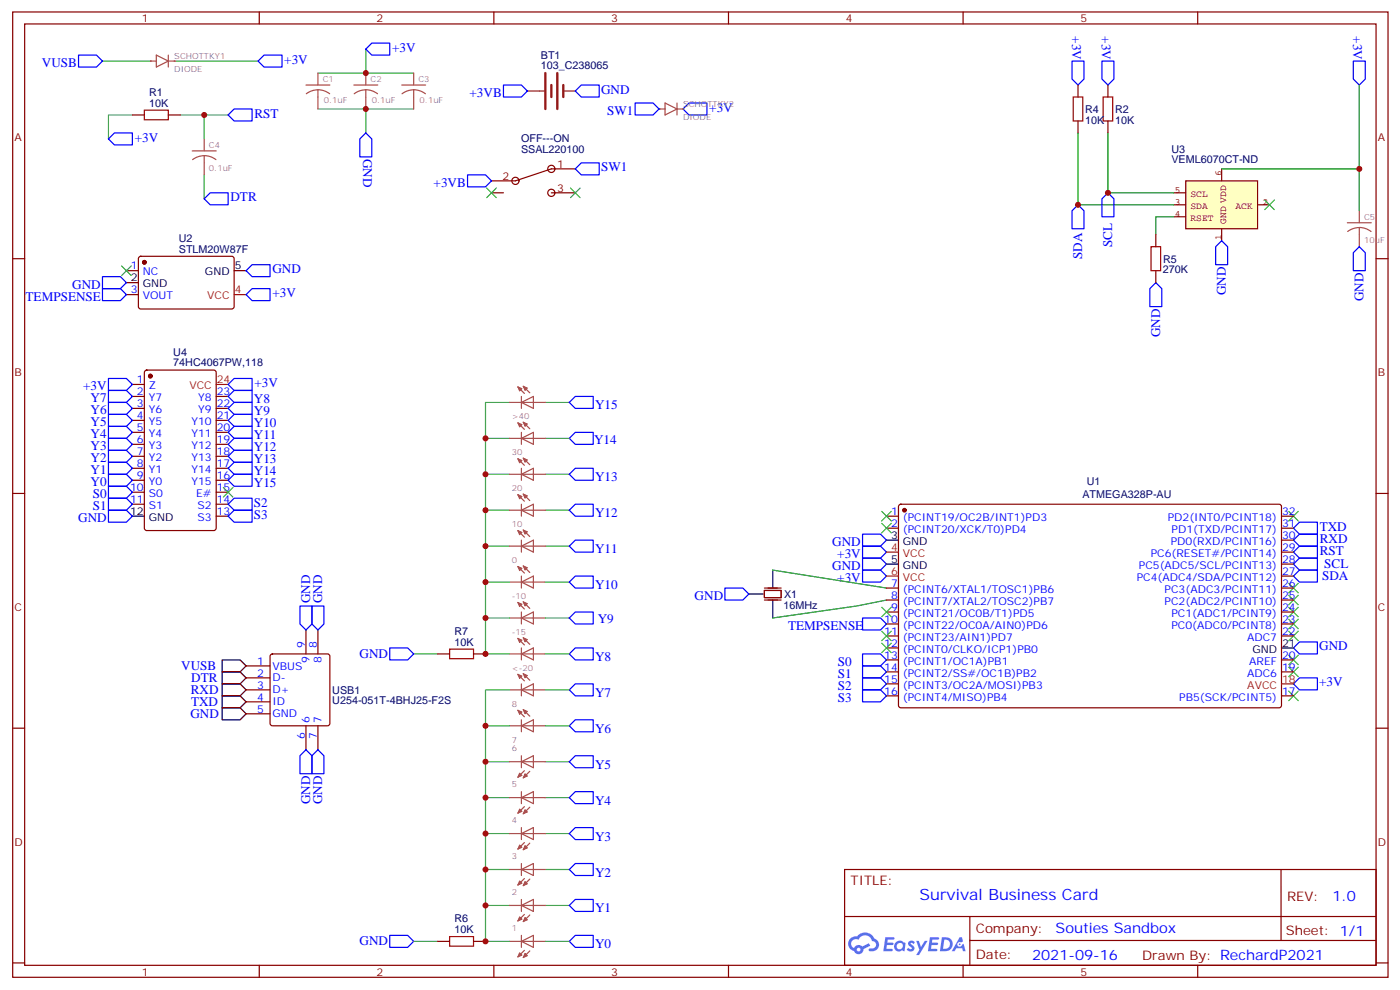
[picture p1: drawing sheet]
<svg xmlns="http://www.w3.org/2000/svg" width="413mm" height="292mm" viewBox="0 0 413 292" stroke-linecap="round" stroke-linejoin="round" font-family="sans-serif">
<g fill="none" stroke="#870000" stroke-width=".35">
<path d="M3.7 3.5h405.4v284.4h-405.4zM7.3 7.1h398.3v277.2h-398.3zM76.4 3.5v3.6M145.6 3.5v3.6M214.7 3.5v3.6M283.8 3.5v3.6M353 3.5v3.6M3.7 76.2h3.6M405.6 76.2h3.5M3.7 145.3h3.6M405.6 145.3h3.5M3.7 214.5h3.6"/>
<path d="M405.6 214.5h3.5M248.9 256.1h156.7v28.2h-156.7zM377.5 256.1l.1 20.9M249 270h156.4M285.8 277h119.6M285.8 270v14.1M3.7 283.6h3.6M76.4 284.3v3.6M145.6 284.3v3.6M214.7 284.3v3.6M283.8 284.3v3.6M353 284.3v3.6"/>
<path d="M405.6 283.6h3.5"/>
</g>
<g fill="#5487ff">
<path d="M267.9 277.3a1.22 1.22 0 0 1 1.7 .3l-.4 .5a.47 .47 0 0 0-.3-.4 .47 .47 0 0 0-.5 .2l.2 .3a1.14 1.14 0 0 1 .7 1.7 1.14 1.14 0 0 1-1.9 0l-.2-.2 .5-.5 .7 .4a.29 .29 0 0 0 .4-.3 .29 .29 0 0 0-.3-.3 1.04 1.04 0 0 1-.6-1.7z"/>
<path d="M260.9 276h2.4l.3 .2-.1 .5-1.9 .1-.1 .8h1.5l.4 .4-.4 .4h-1.6l-.2 1.1h1.8l.1 .3-.1 .3-2.7 .1z"/>
<path d="M274.1 276h2.3l.3 .2-.1 .5-1.8 .1-.1 .8h1.5l.3 .4-.4 .4h-1.5l-.2 1.1h1.7l.2 .3-.2 .3-2.6 .1z"/>
<path d="M282.8 276.1h.7l.3 1.2-.6 .3a.69 .69 0 0 0-1 .3 .69 .69 0 0 0 .5 1 .69 .69 0 0 0 .8-.7l.5-.2 .6 2.2h-.8l-.2-.9h-1.8l-.4 .9h-.9z"/>
<path d="M270 277.1h.8l.6 1.8 1.1-1.8h.9l-2.5 4.2h-.9l.9-1.5z"/>
<path d="M277.6 276.1l-.6 4.1h1.4a2.11 2.11 0 0 0 2.4-2.1 2.11 2.11 0 0 0-2.5-2zM278.3 276.8a1.39 1.39 0 0 1 1.7 1.4 1.39 1.39 0 0 1-1.8 1.3h-.3z"/>
<path d="M263.9 277.7a1.54 1.54 0 0 0-.1 2.1 1.54 1.54 0 0 0 2.2 .2l.6 .2 .3-2.3-.2-.2-.4-.1a1.49 1.49 0 0 0-2.4 .1zM264.2 278.7a.94 .94 0 0 1 1.8 0 .94 .94 0 0 1-1.8 0z"/>
<path d="M250.6 276.4a2.18 2.18 0 0 0 1.1 3.7 1.44 1.44 0 0 0 1.6 1 1.44 1.44 0 0 0 1.2-1.5l2-1-.4-.8-2 1a1.47 1.47 0 0 0-2.4 .4 1.39 1.39 0 0 1-.7-1.9 1.39 1.39 0 0 1 2-.5 2.12 2.12 0 0 1 2.2-1.3 2.12 2.12 0 0 1 1.9 1.7 1.14 1.14 0 0 1 1.1 1.4 1.14 1.14 0 0 1-1.7 .8 .43 .43 0 0 0-.5 .3 .43 .43 0 0 0 .4 .5 1.98 1.98 0 0 0 2.5-1.2 1.98 1.98 0 0 0-1.2-2.5 3.1 3.1 0 0 0-5.3-.7l-.8 .1zM252.5 279.7a.55 .55 0 0 1 1.1 0 .55 .55 0 0 1-1.1 0z"/>
<circle cx="282.8" cy="278.1" r=".26"/>
</g>
<path d="M30.2 18h14.1M51.4 18h24.7M107.8 14.5v7M39 33.9h-7v7M53.1 33.9h7.1M67.2 33.9h-7v7M93.7 21.5h28.2M93.7 32.1h14.1M121.9 32.1h-14.1v7.1M60.2 51.5v7.1" fill="none" stroke="#4aa64a" stroke-width=".35"/>
<path d="M46.1 16.2l3.5 1.8-3.5 1.8zM49.6 16.2v3.6M90.2 25h7M93.7 26.4l1.8 .3 1.7 .9M93.7 26.5l-1.8 .3-1.6 .8M93.7 21.5v3.5M93.7 26.5v5.6M56.7 44.4h7M60.2 45.8l1.8 .3 1.6 .9M60.2 45.9l-1.8 .3-1.6 .8M60.2 40.9v3.5M60.2 45.9v5.6" fill="none" stroke="#a64a4a" stroke-width=".35"/>
<path d="M109.6 12.7h5.3v3.5h-5.3l-1.8-1.7zM69 32.1h5.3v3.5h-5.3l-1.8-1.7zM32 40.9l1.7-1.7h5.3v3.5h-5.3zM60.2 58.6l1.7-1.8h5.3v3.5h-5.3z" fill="none" stroke="#00f" stroke-width=".35"/>
<g fill="#a64a4a">
<circle cx="44.3" cy="18" r=".18"/>
<circle cx="51.4" cy="18" r=".18"/>
</g>
<path d="M44.3 18h1.8M49.6 18h1.8" fill="none" stroke="#a64a4a" stroke-width=".35"/>
<path d="M23.1 16.2h5.3l1.8 1.8-1.8 1.8h-5.3zM77.8 16.2h5.3v3.6h-5.3l-1.7-1.8zM107.8 39.2l1.8 1.7v5.3h-3.6v-5.3zM148.4 25h5.3l1.7 1.8-1.7 1.8h-5.3zM171.3 25h5.3v3.6h-5.3l-1.8-1.8zM72.5 79.7l1.8-1.7h5.3v3.5h-5.3zM30.2 81.5h5.3l1.8 1.8-1.8 1.7h-5.3zM30.2 85h5.3l1.8 1.8-1.8 1.7h-5.3zM72.5 86.8l1.8-1.8h5.3v3.5h-5.3z" fill="none" stroke="#00f" stroke-width=".35"/>
<circle cx="42.5" cy="77.3" r=".53" fill="#870000" stroke="#870000" stroke-width=".35"/>
<path d="M37.3 79.7h3.5M41 75.7l.5-.2h27.1l.4 .7-.1 14.4-.6 .4h-27.1l-.4-.7v-14.1zM37.3 86.8h3.5" fill="none" stroke="#870000" stroke-width=".35"/>
<path d="M69 79.7h3.5M37.3 83.3h3.5" fill="none" stroke="#000" stroke-width=".35"/>
<path d="M69 86.8h3.5" fill="none" stroke="#f00" stroke-width=".35"/>
<path d="M35.8 78.3l2.9 2.8M38.7 78.3l-2.9 2.8" fill="none" stroke="#3c3" stroke-width=".35"/>
<path d="M160.7 21.5v10.6M162.5 25v3.6M164.3 21.5v10.6M166 25v3.6" fill="none" stroke="#8c2424" stroke-width=".71"/>
<path d="M155.4 26.8h5M166 26.8h3.5" fill="none" stroke="#8c2424" stroke-width=".35"/>
<path d="M349.5 53.3h21.1v14.1h-21.1z" fill="#ffffc2" stroke="#850000" stroke-width=".35"/>
<path d="M345.9 56.8h3.6M360 49.7v3.6M345.9 60.3h3.6M345.9 63.9h3.6M360 67.4v3.5M370.6 60.3h3.6" fill="none" stroke="#850000" stroke-width=".35"/>
<g fill="none" stroke="#a64a4a" stroke-width=".35">
<path d="M196 30.3l3.5 1.8-3.5 1.8zM199.5 30.3v3.6M397.1 65.6h7M397.2 68.2l1.6-.9 1.8-.3v5.7M400.6 67l1.8 .3 1.7 .9M400.6 62.1v3.5M150.1 118.5h10.6M152.6 113.9l2 2M153.7 116.8v3.5M153.7 118.5l3.5-1.7v3.5zM154.2 113.8l1.9 1.9M150.1 139.7h10.6"/>
<path d="M150.1 129.1h10.6M152.6 135.1l2 2M152.6 124.5l2 2M153.7 127.4v3.5M153.7 137.9v3.6M153.7 129.1l3.5-1.7v3.5zM153.7 139.7l3.5-1.8v3.6zM154.2 134.9l1.9 2M154.2 124.4l1.9 1.9M150.1 150.3h10.6M152.6 156.3l2 1.9M152.6 145.7l2 1.9"/>
<path d="M153.7 148.5v3.5M153.7 159.1v3.5M153.7 150.3l3.5-1.8v3.5zM154.2 156.1l1.9 1.9M154.2 145.5l1.9 2M150.1 171.4h10.6M150.1 160.9h10.6M152.6 166.9l2 1.9M152.6 177.4l2 2M153.7 171.4l3.5-1.7v3.5zM153.7 169.7v3.5M153.7 160.9l3.5-1.8v3.5z"/>
<path d="M154.2 166.7l1.9 1.9M154.2 177.3l1.9 1.9M150.1 182h10.6M150.1 192.6h10.6M152.6 188l2 2M152.6 198.6l2 2M153.7 180.3v3.5M153.7 190.9v3.5M153.7 182l3.5-1.7v3.5zM153.7 192.6l3.5-1.7v3.5zM154.2 187.9l1.9 1.9M154.2 198.4l1.9 2"/>
<path d="M150.1 203.2h10.6M150.1 213.8h10.6M152.6 209.2l2 1.9M153.7 201.4v3.6M153.7 212v3.5M153.7 203.2l3.5-1.8v3.6zM153.7 213.8l3.5-1.8v3.5zM154.2 209l1.9 2M150.1 224.4h10.6M150.1 234.9h10.6M153.7 222.6v3.5M153.7 233.2v3.5"/>
<path d="M153.7 224.4l3.5-1.8v3.5zM153.7 234.9l3.5-1.7v3.5zM154.6 227l-2 2M154.6 237.6l-2 1.9M156.1 227.2l-1.9 1.9M156.1 237.8l-1.9 1.9M150.1 245.5h10.6M150.1 256.1h10.6M153.7 243.8v3.5M153.7 254.4v3.5M153.7 245.5l3.5-1.7v3.5zM153.7 256.1l3.5-1.7v3.5z"/>
<path d="M154.6 248.2l-2 1.9M154.6 258.8l-2 1.9M156.1 248.4l-1.9 1.9M156.1 258.9l-1.9 2M150.1 266.7h10.6M150.1 277.3h10.6M153.7 264.9v3.6M153.7 275.5v3.5M153.7 266.7l3.5-1.8v3.6zM153.7 277.3l3.5-1.8v3.5zM154.6 269.3l-2 2M154.6 279.9l-2 2"/>
<path d="M156.1 269.5l-1.9 2M156.1 280.1l-1.9 1.9"/>
</g>
<g fill="none" stroke="#00f" stroke-width=".35">
<path d="M315.9 18h3.6v5.3l-1.8 1.7-1.8-1.7zM324.8 18h3.5v5.3l-1.8 1.7-1.7-1.7zM398.9 18h3.5v5.3l-1.8 1.7-1.7-1.7zM201.3 32.1l1.8-1.8h5.3v3.6h-5.3zM137.8 51.5h5.3l1.8 1.8-1.8 1.7h-5.3zM324.8 58.6l1.7-1.8 1.8 1.8v5.3h-3.5zM317.7 60.3l1.8 1.8v5.3h-3.6v-5.3zM360 70.9l1.8 1.8v5.3h-3.5v-5.3zM400.6 72.7l1.8 1.7v5.3h-3.5v-5.3zM340.6 83.3l1.8 1.7v5.3h-3.5v-5.3zM32 118.5h5.3l1.7 1.8-1.7 1.8h-5.3zM32 115h5.3l1.7 1.8-1.7 1.7h-5.3z"/>
<path d="M67.2 113.2l1.8-1.7h5.3v3.5h-5.3zM67.2 116.8l1.8-1.8h5.3v3.5h-5.3zM169.5 116.8h5.3v3.5h-5.3l-1.7-1.8zM32 139.7h5.3l1.7 1.8-1.7 1.7h-5.3zM32 136.2h5.3l1.7 1.7-1.7 1.8h-5.3zM32 132.6h5.3l1.7 1.8-1.7 1.8h-5.3zM32 129.1h5.3l1.7 1.8-1.7 1.7h-5.3zM32 125.6h5.3l1.7 1.8-1.7 1.7h-5.3zM32 122.1h5.3l1.7 1.7-1.7 1.8h-5.3zM67.2 123.8l1.8-1.7h5.3v3.5h-5.3zM67.2 120.3l1.8-1.8h5.3v3.6h-5.3zM69 139.7h5.3v3.5h-5.3l-1.8-1.7z"/>
<path d="M69 136.2h5.3v3.5h-5.3l-1.8-1.8zM69 132.6h5.3v3.6h-5.3l-1.8-1.8zM69 129.1h5.3v3.5h-5.3l-1.8-1.7zM69 125.6h5.3v3.5h-5.3l-1.8-1.7zM169.5 127.4h5.3v3.5h-5.3l-1.7-1.8zM169.5 137.9h5.3v3.6h-5.3l-1.7-1.8zM32 150.3h5.3l1.7 1.7-1.7 1.8h-5.3zM32 143.2h5.3l1.7 1.8-1.7 1.8h-5.3zM32 146.8h5.3l1.7 1.7-1.7 1.8h-5.3zM67.2 148.5l1.8-1.7h5.3v3.5h-5.3zM67.2 152l1.8-1.7h5.3v3.5h-5.3zM169.5 148.5h5.3v3.5h-5.3l-1.7-1.7z"/>
<path d="M169.5 159.1h5.3v3.5h-5.3l-1.7-1.7zM88.4 178.5h3.5v5.3l-1.7 1.8-1.8-1.8zM91.9 178.5h3.6v5.3l-1.8 1.8-1.8-1.8zM169.5 169.7h5.3v3.5h-5.3l-1.7-1.8zM114.9 190.9h5.3l1.7 1.7-1.7 1.8h-5.3zM167.8 192.6l1.7-1.7h5.3v3.5h-5.3zM169.5 180.3h5.3v3.5h-5.3l-1.7-1.8zM169.5 212h5.3v3.5h-5.3l-1.7-1.7zM169.5 201.4h5.3v3.6h-5.3l-1.7-1.8zM90.2 220.8l1.7 1.8v5.3h-3.5v-5.3zM93.7 220.8l1.8 1.8v5.3h-3.6v-5.3zM169.5 222.6h5.3v3.5h-5.3l-1.7-1.7z"/>
<path d="M169.5 233.2h5.3v3.5h-5.3l-1.7-1.8zM169.5 243.8h5.3v3.5h-5.3l-1.7-1.8zM169.5 254.4h5.3v3.5h-5.3l-1.7-1.8zM114.9 275.5h5.3l1.7 1.8-1.7 1.7h-5.3zM169.5 264.9h5.3v3.6h-5.3l-1.7-1.8zM169.5 275.5h5.3v3.5h-5.3l-1.7-1.7z"/>
</g>
<path d="M317.7 39.2v21.1h28.2M326.5 39.2v17.6h19.4M400.6 25v24.7h-40.6M400.6 49.7v12.4M345.9 63.9h-5.3v5.2" fill="none" stroke="#008700" stroke-width=".35"/>
<path d="M39 152h3.5M65.5 194.4h5.3l1.7 1.7-1.7 1.8h-5.3zM65.5 197.9h5.3l1.7 1.8-1.7 1.7h-5.3zM65.5 208.5h5.3l1.7 1.8-1.7 1.7h-5.3zM65.5 201.4h5.3l1.7 1.8-1.7 1.8h-5.3zM65.5 205h5.3l1.7 1.7-1.7 1.8h-5.3z" fill="none" stroke="#000" stroke-width=".35"/>
<circle cx="44.3" cy="110.8" r=".53" fill="#870000" stroke="#870000" stroke-width=".35"/>
<g fill="none" stroke="#870000" stroke-width=".35">
<path d="M39 33.9h3.5M49.6 33.9h3.5M317.7 25v3.6M317.7 35.6v3.6M326.5 25v3.6M326.5 35.6v3.6M144.9 56.8h3.5M162.5 56.8h7M169.5 49.7h-7l-10.6 3.6h-7M340.6 69.1v3.6M340.6 79.7v3.6M39 113.2h3.5"/>
<path d="M39 116.8h3.5M42.8 109.2l.5-.2h19.7l.7 .4v46.2l-.5 .6-19.9 .1-.7-.5-.1-46.1zM63.7 116.8h3.5M39 120.3h3.5M39 123.8h3.5M39 127.4h3.5M39 130.9h3.5M39 134.4h3.5M39 137.9h3.5M63.7 120.3h3.5M63.7 123.8h3.5M63.7 127.4h3.5"/>
<path d="M63.7 130.9h3.5M63.7 134.4h3.5M63.7 137.9h3.5M39 141.5h3.5M39 145h3.5M39 148.5h3.5M63.7 141.5h3.5M63.7 145h3.5M63.7 148.5h3.5M63.7 152h3.5M72.5 199.7h7.1M72.5 196.1h7.1"/>
<path d="M79.8 192.8l.5-.2h16.2l.5 .2 .2 .5v19.8l-.2 .5-.5 .2h-16.2l-.5-.3-.2-.4v-19.8zM90.2 185.6v7M93.7 185.6v7M129 192.6h3.5M139.6 192.6h3.5M72.5 210.3h7.1M72.5 206.7h7.1M72.5 203.2h7.1M90.2 213.8v7M93.7 213.8v7M129 277.3h3.5M139.6 277.3h3.5"/>
<circle cx="151.9" cy="53.3" r="1.06"/>
<circle cx="162.5" cy="56.8" r="1.06"/>
<circle cx="162.5" cy="49.7" r="1.06"/>
</g>
<path d="M63.7 113.2h3.5" fill="none" stroke="#f00" stroke-width=".35"/>
<g fill="#a64a4a" stroke="#a64a4a" stroke-width=".29">
<path d="M154.2 166.7l1.2 .5-.7 .7z"/>
<path d="M152.6 166.9l1.2 .5-.7 .7z"/>
<path d="M154.2 177.3l1.2 .5-.7 .7z"/>
<path d="M152.6 177.4l1.2 .6-.7 .7z"/>
<path d="M154.2 187.9l1.2 .5-.7 .7z"/>
<path d="M152.6 188l1.2 .6-.7 .7z"/>
<path d="M154.2 198.4l1.2 .6-.7 .7z"/>
<path d="M152.6 198.6l1.2 .5-.7 .7z"/>
<path d="M154.2 209l1.2 .5-.7 .8z"/>
<path d="M152.6 209.2l1.2 .5-.7 .7z"/>
<path d="M154.7 227.9l.7 .7-1.2 .5z"/>
<path d="M153.1 227.7l.7 .7-1.2 .6z"/>
<path d="M154.7 238.5l.7 .7-1.2 .5z"/>
<path d="M153.1 238.3l.7 .7-1.2 .5z"/>
<path d="M154.7 249.1l.7 .7-1.2 .5z"/>
<path d="M153.1 248.9l.7 .7-1.2 .5z"/>
<path d="M154.7 259.6l.7 .7-1.2 .6z"/>
<path d="M153.1 259.5l.7 .7-1.2 .5z"/>
<path d="M154.7 270.2l.7 .7-1.2 .6z"/>
<path d="M153.1 270.1l.7 .7-1.2 .5z"/>
<path d="M154.7 280.8l.7 .7-1.2 .5z"/>
<path d="M153.1 280.6l.7 .7-1.2 .6z"/>
<path d="M154.2 156.1l1.2 .5-.7 .7z"/>
<path d="M152.6 156.3l1.2 .5-.7 .7z"/>
<path d="M154.2 145.5l1.2 .5-.7 .8z"/>
<path d="M152.6 145.7l1.2 .5-.7 .7z"/>
<path d="M154.2 134.9l1.2 .6-.7 .7z"/>
<path d="M152.6 135.1l1.2 .5-.7 .7z"/>
<path d="M154.2 124.4l1.2 .5-.7 .7z"/>
<path d="M152.6 124.5l1.2 .6-.7 .7z"/>
<path d="M154.2 113.8l1.2 .5-.7 .7z"/>
<path d="M152.6 113.9l1.2 .6-.7 .7z"/>
</g>
<g fill="none" stroke="#4aa64a" stroke-width=".35">
<path d="M150.1 118.5h-7v10.6h7M160.7 118.5h7.1M143.1 139.7v10.6h7M143.1 129.1v10.6h7M160.7 139.7h7.1M160.7 129.1h7.1M143.1 150.3v10.6h7M160.7 150.3h7.1M143.1 160.9v31.7h7M143.1 171.4h7M160.7 171.4h7.1M160.7 160.9h7.1"/>
<path d="M121.9 192.6h7.1M143.1 182h7M160.7 182h7.1M160.7 192.6h7.1M143.1 213.8h7M150.1 203.2h-7v63.5M160.7 203.2h7.1M160.7 213.8h7.1M143.1 224.4h7M143.1 234.9h7M160.7 224.4h7.1M160.7 234.9h7.1"/>
<path d="M143.1 245.5h7M143.1 256.1h7M160.7 245.5h7.1M160.7 256.1h7.1M121.9 277.3h7.1M150.1 266.7h-7v10.6h7M160.7 266.7h7.1M160.7 277.3h7.1"/>
</g>
<g fill="none" stroke="#3c3" stroke-width=".35">
<path d="M143.4 55.4l2.9 2.8M146.3 55.4l-2.9 2.8M168.1 55.4l2.9 2.8M171 55.4l-2.9 2.8M65.8 143.6l2.9 2.8M68.7 143.6l-2.9 2.8M379.8 150.6l2.8 2.9M382.6 150.6l-2.8 2.9M379.8 178.9l2.8 2.8M379.8 175.3l2.8 2.9M379.8 171.8l2.8 2.8M382.6 178.9l-2.8 2.8"/>
<path d="M382.6 175.3l-2.8 2.9M382.6 171.8l-2.8 2.8M379.8 196.5l2.8 2.8M379.8 193l2.8 2.8M379.8 185.9l2.8 2.8M379.8 182.4l2.8 2.8M382.6 196.5l-2.8 2.8M382.6 193l-2.8 2.8M382.6 185.9l-2.8 2.8M382.6 182.4l-2.8 2.8M379.8 203.6l2.8 2.8M382.6 203.6l-2.8 2.8"/>
</g>
<path d="M42.5 32.5h7.1v2.8h-7.1zM316.3 28.6h2.8v7h-2.8zM325.1 28.6h2.8v7h-2.8zM339.2 72.7h2.9v7h-2.9zM132.5 191.2h7.1v2.8h-7.1zM132.5 275.9h7.1v2.8h-7.1z" fill="none" stroke="#a10000" stroke-width=".35"/>
<g fill="#a64a4a">
<circle cx="194.2" cy="32.1" r=".18"/>
<circle cx="201.3" cy="32.1" r=".18"/>
</g>
<path d="M104.3 25h7M107.8 26.4l1.8 .3 1.7 .9M107.8 26.5l-1.8 .3-1.6 .8M107.8 21.5v3.5M107.8 26.5v5.6M118.4 25h7M121.9 26.4l1.8 .3 1.7 .9M121.9 26.5l-1.8 .3-1.6 .8M121.9 21.5v3.5M121.9 26.5v5.6M194.2 32.1h1.8M199.5 32.1h1.8" fill="none" stroke="#a64a4a" stroke-width=".35"/>
<g fill="none" stroke="#00f" stroke-width=".35">
<path d="M187.2 30.3h5.3l1.7 1.8-1.7 1.8h-5.3zM169.5 49.7l1.8-1.7h5.3v3.5h-5.3zM32 111.5h5.3l1.7 1.7-1.7 1.8h-5.3zM254.2 157.3h5.3l1.8 1.8-1.8 1.8h-5.3zM381.2 155.6l1.8-1.8h5.3v3.5h-5.3zM383 157.3h5.3v3.6h-5.3l-1.8-1.8zM213.6 173.2h5.3l1.8 1.8-1.8 1.7h-5.3zM254.2 164.4h5.3l1.8 1.8-1.8 1.7h-5.3zM254.2 160.9h5.3l1.8 1.7-1.8 1.8h-5.3zM254.2 167.9h5.3l1.8 1.8-1.8 1.7h-5.3zM381.2 162.6l1.8-1.7h5.3v3.5h-5.3zM381.2 166.2l1.8-1.8h5.3v3.5h-5.3z"/>
<path d="M383 167.9h5.3v3.5h-5.3l-1.8-1.7zM254.2 182h5.3l1.8 1.8-1.8 1.8h-5.3zM254.2 199.7h5.3l1.8 1.7-1.8 1.8h-5.3zM254.2 196.1h5.3l1.8 1.8-1.8 1.8h-5.3zM254.2 192.6h5.3l1.8 1.8-1.8 1.7h-5.3zM383 199.7h5.3v3.5h-5.3l-1.8-1.8zM383 189.1h5.3v3.5h-5.3l-1.8-1.7zM254.2 203.2h5.3l1.8 1.8-1.8 1.7h-5.3z"/>
</g>
<path d="M372.7 58.9l2.9 2.8M375.6 58.9l-2.9 2.8M259.9 154.2l2.8 2.8M259.9 150.6l2.8 2.9M262.7 154.2l-2.8 2.8M262.7 150.6l-2.8 2.9M259.9 178.9l2.8 2.8M262.7 178.9l-2.8 2.8M259.9 185.9l2.8 2.8M259.9 189.4l2.8 2.9M262.7 185.9l-2.8 2.8M262.7 189.4l-2.8 2.9" fill="none" stroke="#3c3" stroke-width=".35"/>
<path d="M261.3 159.1h3.5M220.7 175h4.2M227.8 167.9v5.3M227.8 176.7v5.3M261.3 166.2h3.5M377.7 190.9h3.5" fill="none" stroke="#000" stroke-width=".35"/>
<path d="M225.3 173.9h4.9v2.1h-4.9zM225.3 176.7h4.9M225.3 173.2h4.9" fill="none" stroke="#871200" stroke-width=".35"/>
<path d="M227.8 167.9l33.5 5.3M261.3 176.7l-8.9 1.8-24.6 3.5" fill="none" stroke="#008700" stroke-width=".35"/>
<g fill="none" stroke="#870000" stroke-width=".35">
<path d="M261.3 152h3.5M261.3 155.6h3.5M265 148.7l.5-.2 111.8 .1 .4 .6-.1 58.9-.6 .4-111.8-.1-.4-.6v-58.6zM377.7 152h3.5M377.7 155.6h3.5M377.7 159.1h3.5M261.3 173.2h3.5M261.3 176.7h3.5M377.7 173.2h3.5M377.7 176.7h3.5M377.7 169.7h3.5M377.7 166.2h3.5"/>
<path d="M377.7 162.6h3.5M261.3 180.3h3.5M261.3 183.8h3.5M261.3 187.3h3.5M261.3 190.9h3.5M261.3 194.4h3.5M261.3 197.9h3.5M377.7 180.3h3.5M377.7 183.8h3.5M377.7 187.3h3.5M377.7 194.4h3.5M377.7 197.9h3.5"/>
<path d="M261.3 201.4h3.5M261.3 205h3.5M377.7 205h3.5"/>
</g>
<circle cx="266.6" cy="150.3" r=".53" fill="#870000" stroke="#870000" stroke-width=".35"/>
<path d="M261.3 162.6h3.5M261.3 169.7h3.5M377.7 201.4h3.5" fill="none" stroke="#f00" stroke-width=".35"/>
<g fill="#c00">
<circle cx="60.2" cy="33.9" r=".88"/>
<circle cx="107.8" cy="32.1" r=".88"/>
<circle cx="107.8" cy="21.5" r=".88"/>
<circle cx="400.6" cy="49.7" r=".88"/>
<circle cx="326.5" cy="56.8" r=".88"/>
<circle cx="317.7" cy="60.3" r=".88"/>
<circle cx="143.1" cy="129.1" r=".88"/>
<circle cx="143.1" cy="139.7" r=".88"/>
<circle cx="143.1" cy="150.3" r=".88"/>
<circle cx="143.1" cy="266.7" r=".88"/>
<circle cx="143.1" cy="213.8" r=".88"/>
<circle cx="143.1" cy="224.4" r=".88"/>
<circle cx="143.1" cy="234.9" r=".88"/>
<circle cx="143.1" cy="245.5" r=".88"/>
<circle cx="143.1" cy="256.1" r=".88"/>
<circle cx="143.1" cy="160.9" r=".88"/>
<circle cx="143.1" cy="171.4" r=".88"/>
<circle cx="143.1" cy="182" r=".88"/>
<circle cx="143.1" cy="192.6" r=".88"/>
<circle cx="143.1" cy="277.3" r=".88"/>
</g>
<text font-size="4.6" fill="#00f" x="271" y="265.1">Survival Business Card</text>
<g font-size="4.2" fill="#00f">
<text x="392.7" y="265.4">1.0</text>
<text x="311.1" y="274.9">Souties Sandbox</text>
<text x="304.2" y="282.7">2021-09-16</text>
</g>
<g font-size="3.9" fill="#00f">
<text x="315.9" y="10.7" transform="rotate(90 315.9 10.7)">+3V</text>
<text x="324.8" y="10.7" transform="rotate(90 324.8 10.7)">+3V</text>
<text x="398.9" y="10.7" transform="rotate(90 398.9 10.7)">+3V</text>
<text x="115.5" y="15.2">+3V</text>
<text x="12.3" y="19.8">VUSB</text>
<text x="83.8" y="18.8">+3V</text>
<text x="138.4" y="28.6">+3VB</text>
<text x="177.1" y="27.6">GND</text>
<text x="75" y="34.6">RST</text>
<text x="178.9" y="33.9">SW1</text>
<text x="209" y="32.9">+3V</text>
<text x="39.7" y="41.7">+3V</text>
<text x="107.1" y="46.7" transform="rotate(90 107.1 46.7)">GND</text>
<text x="177.1" y="50.5">SW1</text>
<text x="67.9" y="59.3">DTR</text>
<text x="127.8" y="55">+3VB</text>
<text x="319" y="76.4" transform="rotate(-90 319 76.4)">SDA</text>
<text x="327.8" y="72.9" transform="rotate(-90 327.8 72.9)">SCL</text>
<text x="80.3" y="80.5">GND</text>
<text x="7.5" y="88.5">TEMPSENSE</text>
<text x="21.3" y="85">GND</text>
<text x="80.3" y="87.6">+3V</text>
<text x="361.3" y="87" transform="rotate(-90 361.3 87)">GND</text>
<text x="401.9" y="88.7" transform="rotate(-90 401.9 88.7)">GND</text>
<text x="341.9" y="99.3" transform="rotate(-90 341.9 99.3)">GND</text>
<text x="24.5" y="114.9">+3V</text>
<text x="26.7" y="118.5">Y7</text>
<text x="74.8" y="118.8">Y8</text>
<text x="75" y="114">+3V</text>
<text x="26.7" y="125.6">Y5</text>
<text x="26.7" y="122.1">Y6</text>
<text x="74.8" y="125.9">Y10</text>
<text x="74.8" y="122.4">Y9</text>
<text x="175.4" y="120.6">Y15</text>
<text x="26.7" y="129.1">Y4</text>
<text x="74.8" y="129.4">Y11</text>
<text x="175.1" y="130.7">Y14</text>
<text x="26.7" y="136.2">Y2</text>
<text x="26.7" y="132.6">Y3</text>
<text x="74.8" y="136.5">Y13</text>
<text x="74.8" y="132.9">Y12</text>
<text x="26.7" y="143.2">Y0</text>
<text x="26.7" y="139.7">Y1</text>
<text x="74.8" y="143.5">Y15</text>
<text x="74.8" y="140">Y14</text>
<text x="175.4" y="141.8">Y13</text>
<text x="27.4" y="146.8">S0</text>
<text x="74.8" y="149.3">S2</text>
<text x="23.1" y="153.8">GND</text>
<text x="27.4" y="150.3">S1</text>
<text x="74.8" y="152.8">S3</text>
<text x="175.4" y="152.3">Y12</text>
<text x="245.3" y="160.9">GND</text>
<text x="388.9" y="156.3">TXD</text>
<text x="388.9" y="159.9">RXD</text>
<text x="175.4" y="162.9">Y11</text>
<text x="245.3" y="167.9">GND</text>
<text x="246.8" y="164.4">+3V</text>
<text x="388.9" y="163.4">RST</text>
<text x="390.3" y="167.4">SCL</text>
<text x="175.4" y="173.5">Y10</text>
<text x="246.8" y="171.4">+3V</text>
<text x="389.7" y="171">SDA</text>
<text x="91.4" y="177.6" transform="rotate(-90 91.4 177.6)">GND</text>
<text x="95" y="177.6" transform="rotate(-90 95 177.6)">GND</text>
<text x="204.7" y="176.7">GND</text>
<text x="176.2" y="183.5">Y9</text>
<text x="232.2" y="185.5">TEMPSENSE</text>
<text x="388.8" y="191.6">GND</text>
<text x="53.4" y="197.4">VUSB</text>
<text x="106" y="193.7">GND</text>
<text x="175.4" y="194.7">Y8</text>
<text x="247" y="196.1">S0</text>
<text x="56.4" y="200.9">DTR</text>
<text x="247" y="203.2">S2</text>
<text x="247" y="199.7">S1</text>
<text x="388.8" y="202.2">+3V</text>
<text x="56.2" y="204.5">RXD</text>
<text x="56.3" y="208">TXD</text>
<text x="175.4" y="205.3">Y7</text>
<text x="247" y="206.7">S3</text>
<text x="56.1" y="211.5">GND</text>
<text x="175.4" y="215.8">Y6</text>
<text x="175.4" y="226.4">Y5</text>
<text x="91.4" y="236.9" transform="rotate(-90 91.4 236.9)">GND</text>
<text x="95" y="236.9" transform="rotate(-90 95 236.9)">GND</text>
<text x="175.4" y="237">Y4</text>
<text x="175.4" y="247.6">Y3</text>
<text x="175.4" y="258.2">Y2</text>
<text x="175.4" y="268.8">Y1</text>
<text x="106" y="278.3">GND</text>
<text x="175.4" y="279.3">Y0</text>
</g>
<g font-size="3.9" fill="#800">
<text x="250.7" y="260.7">TITLE:</text>
<text x="379.3" y="265.4">REV:</text>
<text x="287.6" y="274.9">Company:</text>
<text x="379" y="275.5">Sheet: 1/1</text>
<text x="287.6" y="282.6">Date:</text>
<text x="336.6" y="282.7">Drawn By: RechardP2021</text>
</g>
<g font-size="3.2" fill="#800">
<text x="41.8" y="6.5">1</text>
<text x="111" y="6.5">2</text>
<text x="180.1" y="6.5">3</text>
<text x="249.3" y="6.5">4</text>
<text x="318.4" y="6.5">5</text>
<text x="4.3" y="41.6">A</text>
<text x="406.1" y="41.6">A</text>
<text x="148.1" y="52.9">2</text>
<text x="164.3" y="49.4">1</text>
<text x="164.3" y="56.4">3</text>
<text x="4.3" y="110.8">B</text>
<text x="406.1" y="110.8">B</text>
<text x="4.3" y="179.9">C</text>
<text x="406.1" y="179.9">C</text>
<text x="4.3" y="249.1">D</text>
<text x="406.1" y="249.1">D</text>
<text x="41.8" y="287.3">1</text>
<text x="111" y="287.3">2</text>
<text x="180.1" y="287.3">3</text>
<text x="249.3" y="287.3">4</text>
<text x="318.4" y="287.3">5</text>
</g>
<g font-size="3.2" fill="#000080">
<text x="159.4" y="17.4">BT1</text>
<text x="159.4" y="20.5">103_C238065</text>
<text x="44" y="28.3">R1</text>
<text x="44" y="31.4">10K</text>
<text x="319.8" y="33.2">R4</text>
<text x="328.7" y="33.2">R2</text>
<text x="153.6" y="41.9">OFF---ON</text>
<text x="319.8" y="36.4">10K</text>
<text x="328.6" y="36.4">10K</text>
<text x="153.6" y="44.9">SSAL220100</text>
<text x="345.2" y="48">VEML6070CT-ND</text>
<text x="345.2" y="45">U3</text>
<text x="52.7" y="71.4">U2</text>
<text x="52.7" y="74.4">STLM20W87F</text>
<text x="342.8" y="77.4">R5</text>
<text x="342.8" y="80.5">270K</text>
<text x="51.1" y="107.9">74HC4067PW,118</text>
<text x="51.1" y="104.7">U4</text>
<text x="320.3" y="142.9">U1</text>
<text x="319" y="146.7">ATMEGA328P-AU</text>
<text x="230.9" y="179.3">16MHz</text>
<text x="231.1" y="176.1">X1</text>
<text x="133.9" y="190.1">10K</text>
<text x="133.9" y="187">R7</text>
<text x="97.9" y="207.5">U254-051T-4BHJ25-F2S</text>
<text x="97.9" y="204.4">USB1</text>
<text x="133.9" y="274.8">10K</text>
<text x="133.9" y="271.6">R6</text>
</g>
<g font-size="3.2" fill="#00f">
<text x="38.6" y="79.4">1</text>
<text x="42.1" y="81.1">NC</text>
<text x="38.6" y="86.4">3</text>
<text x="42.1" y="88.2">VOUT</text>
<text x="40.4" y="112.9">1</text>
<text x="40.4" y="116.4">2</text>
<text x="40.4" y="119.9">3</text>
<text x="43.9" y="114.7">Z</text>
<text x="43.9" y="118.2">Y7</text>
<text x="58.4" y="118.2">Y8</text>
<text x="63.9" y="119.9">22</text>
<text x="63.9" y="116.4">23</text>
<text x="40.4" y="123.5">4</text>
<text x="43.9" y="121.7">Y6</text>
<text x="43.9" y="125.2">Y5</text>
<text x="56.4" y="125.2">Y10</text>
<text x="58.4" y="121.7">Y9</text>
<text x="63.9" y="123.5">21</text>
<text x="40.4" y="127">5</text>
<text x="40.4" y="130.5">6</text>
<text x="43.9" y="128.8">Y4</text>
<text x="56.4" y="128.8">Y11</text>
<text x="63.9" y="130.5">19</text>
<text x="63.9" y="127">20</text>
<text x="40.4" y="134.1">7</text>
<text x="40.4" y="137.6">8</text>
<text x="43.9" y="132.3">Y3</text>
<text x="43.9" y="135.8">Y2</text>
<text x="56.4" y="135.8">Y13</text>
<text x="56.4" y="132.3">Y12</text>
<text x="63.9" y="137.6">17</text>
<text x="63.9" y="134.1">18</text>
<text x="40.4" y="141.1">9</text>
<text x="43.9" y="139.3">Y1</text>
<text x="43.9" y="142.9">Y0</text>
<text x="56.4" y="142.9">Y15</text>
<text x="56.4" y="139.3">Y14</text>
<text x="63.9" y="141.1">16</text>
<text x="38.3" y="144.6">10</text>
<text x="38.3" y="148.2">11</text>
<text x="43.9" y="146.4">S0</text>
<text x="43.9" y="149.9">S1</text>
<text x="57.8" y="146.4">E#</text>
<text x="58.2" y="149.9">S2</text>
<text x="63.9" y="148.2">14</text>
<text x="63.9" y="144.6">15</text>
<text x="58.2" y="153.5">S3</text>
<text x="63.9" y="151.7">13</text>
<text x="262.6" y="151.7">1</text>
<text x="262.6" y="155.2">2</text>
<text x="266.1" y="153.5">(PCINT19/OC2B/INT1)PD3</text>
<text x="344.2" y="153.5">PD2(INT0/PCINT18)</text>
<text x="377.9" y="155.2">31</text>
<text x="377.9" y="151.7">32</text>
<text x="266.1" y="157">(PCINT20/XCK/T0)PD4</text>
<text x="345" y="160.5">PD0(RXD/PCINT16)</text>
<text x="345.3" y="157">PD1(TXD/PCINT17)</text>
<text x="377.9" y="158.7">30</text>
<text x="335.6" y="167.6">PC5(ADC5/SCL/PCINT13)</text>
<text x="339.1" y="164">PC6(RESET#/PCINT14)</text>
<text x="377.9" y="165.8">28</text>
<text x="377.9" y="162.3">29</text>
<text x="262.6" y="172.9">7</text>
<text x="335" y="171.1">PC4(ADC4/SDA/PCINT12)</text>
<text x="377.9" y="172.9">26</text>
<text x="377.9" y="169.3">27</text>
<text x="262.6" y="176.4">8</text>
<text x="262.6" y="179.9">9</text>
<text x="266.1" y="174.6">(PCINT6/XTAL1/TOSC1)PB6</text>
<text x="266.1" y="178.2">(PCINT7/XTAL2/TOSC2)PB7</text>
<text x="343.2" y="178.2">PC2(ADC2/PCINT10)</text>
<text x="343.2" y="174.6">PC3(ADC3/PCINT11)</text>
<text x="377.9" y="179.9">24</text>
<text x="377.9" y="176.4">25</text>
<text x="260.6" y="183.4">10</text>
<text x="266.1" y="181.7">(PCINT21/OC0B/T1)PD5</text>
<text x="266.1" y="185.2">(PCINT22/OC0A/AIN0)PD6</text>
<text x="345.2" y="185.2">PC0(ADC0/PCINT8)</text>
<text x="345.2" y="181.7">PC1(ADC1/PCINT9)</text>
<text x="377.9" y="183.4">23</text>
<text x="89.8" y="190.9" transform="rotate(-90 89.8 190.9)">9</text>
<text x="93.3" y="190.9" transform="rotate(-90 93.3 190.9)">8</text>
<text x="260.6" y="187">11</text>
<text x="260.6" y="190.5">12</text>
<text x="266.1" y="188.7">(PCINT23/AIN1)PD7</text>
<text x="367.5" y="188.7">ADC7</text>
<text x="377.9" y="187">22</text>
<text x="75.8" y="195.8">1</text>
<text x="80.3" y="197.2">VBUS</text>
<text x="91.2" y="195.3" transform="rotate(-90 91.2 195.3)">9</text>
<text x="94.8" y="195.3" transform="rotate(-90 94.8 195.3)">8</text>
<text x="260.6" y="194">13</text>
<text x="260.6" y="197.6">14</text>
<text x="266.1" y="192.3">(PCINT0/CLKO/ICP1)PB0</text>
<text x="266.1" y="195.8">(PCINT1/OC1A)PB1</text>
<text x="368.2" y="195.8">AREF</text>
<text x="377.9" y="197.6">19</text>
<text x="377.9" y="194">20</text>
<text x="75.8" y="202.8">3</text>
<text x="75.8" y="199.3">2</text>
<text x="80.3" y="200.7">D-</text>
<text x="260.6" y="201.1">15</text>
<text x="266.1" y="199.3">(PCINT2/SS#/OC1B)PB2</text>
<text x="266.1" y="202.8">(PCINT3/OC2A/MOSI)PB3</text>
<text x="367.5" y="199.3">ADC6</text>
<text x="75.8" y="209.9">5</text>
<text x="75.8" y="206.4">4</text>
<text x="80.3" y="207.8">ID</text>
<text x="80.3" y="204.3">D+</text>
<text x="260.6" y="204.6">16</text>
<text x="266.1" y="206.4">(PCINT4/MISO)PB4</text>
<text x="347.6" y="206.4">PB5(SCK/PCINT5)</text>
<text x="377.9" y="204.6">17</text>
<text x="80.3" y="211.3">GND</text>
<text x="91.2" y="213.1" transform="rotate(-90 91.2 213.1)">6</text>
<text x="94.8" y="213.1" transform="rotate(-90 94.8 213.1)">7</text>
<text x="89.8" y="217.6" transform="rotate(-90 89.8 217.6)">6</text>
<text x="93.3" y="217.6" transform="rotate(-90 93.3 217.6)">7</text>
</g>
<g font-size="3.2">
<text x="38.6" y="82.9">2</text>
<text x="60.4" y="81.1">GND</text>
<text x="69.2" y="79.4">5</text>
<text x="42.1" y="84.7">GND</text>
<text x="38.3" y="151.7">12</text>
<text x="43.9" y="153.5">GND</text>
<text x="262.6" y="158.7">3</text>
<text x="266.1" y="160.5">GND</text>
<text x="262.6" y="165.8">5</text>
<text x="266.1" y="167.6">GND</text>
<text x="377.9" y="190.5">21</text>
<text x="369.1" y="192.3">GND</text>
</g>
<g font-size="3.2" fill="#f00">
<text x="61.1" y="88.2">VCC</text>
<text x="69.2" y="86.4">4</text>
<text x="63.9" y="112.9">24</text>
<text x="55.8" y="114.7">VCC</text>
<text x="262.6" y="162.3">4</text>
<text x="266.1" y="164">VCC</text>
<text x="262.6" y="169.3">6</text>
<text x="266.1" y="171.1">VCC</text>
<text x="367.6" y="202.8">AVCC</text>
<text x="377.9" y="201.1">18</text>
</g>
<g font-size="2.8" fill="#840000">
<text x="360" y="51.8" transform="rotate(-90 360 51.8)">6</text>
<text x="346.3" y="56.8">5</text>
<text x="350.9" y="58.1">SCL</text>
<text x="346.3" y="60.3">3</text>
<text x="346.3" y="63.8">4</text>
<text x="350.9" y="61.6">SDA</text>
<text x="350.9" y="65.2">RSET</text>
<text x="361.4" y="66" transform="rotate(-90 361.4 66)">GND VDD</text>
<text x="364.1" y="61.6">ACK</text>
<text x="372.1" y="60.3">2</text>
<text x="360" y="70.6" transform="rotate(-90 360 70.6)">1</text>
</g>
<g font-size="2.5" fill="#838383">
<text x="51.4" y="17.3">SCHOTTKY1</text>
<text x="51.4" y="21.2">DIODE</text>
<text x="95.1" y="24.2">C1</text>
<text x="109.2" y="24.2">C2</text>
<text x="123.3" y="24.2">C3</text>
<text x="95.5" y="30.3">0.1uF</text>
<text x="109.6" y="30.3">0.1uF</text>
<text x="123.7" y="30.3">0.1uF</text>
<text x="201.3" y="35.3">DIODE</text>
<text x="201.3" y="31.4">SCHOTTKY2</text>
<text x="61.6" y="43.6">C4</text>
<text x="61.6" y="50.3">0.1uF</text>
<text x="402" y="64.7">C5</text>
<text x="402" y="71.4">10uF</text>
<text x="150.8" y="123.5">&gt;40</text>
<text x="150.8" y="134.1">30</text>
<text x="150.8" y="144.6">20</text>
<text x="150.8" y="155.2">10</text>
<text x="150.8" y="165.8">0</text>
<text x="150.8" y="176.4">-10</text>
<text x="150.8" y="187">-15</text>
<text x="150.8" y="197.6">&lt;-20</text>
<text x="150.8" y="208.1">8</text>
<text x="150.8" y="218.7">7</text>
<text x="150.8" y="221.3">6</text>
<text x="150.8" y="231.9">5</text>
<text x="150.8" y="242.5">4</text>
<text x="150.8" y="253.1">3</text>
<text x="150.8" y="263.7">2</text>
<text x="150.8" y="274.2">1</text>
</g>
</svg>
